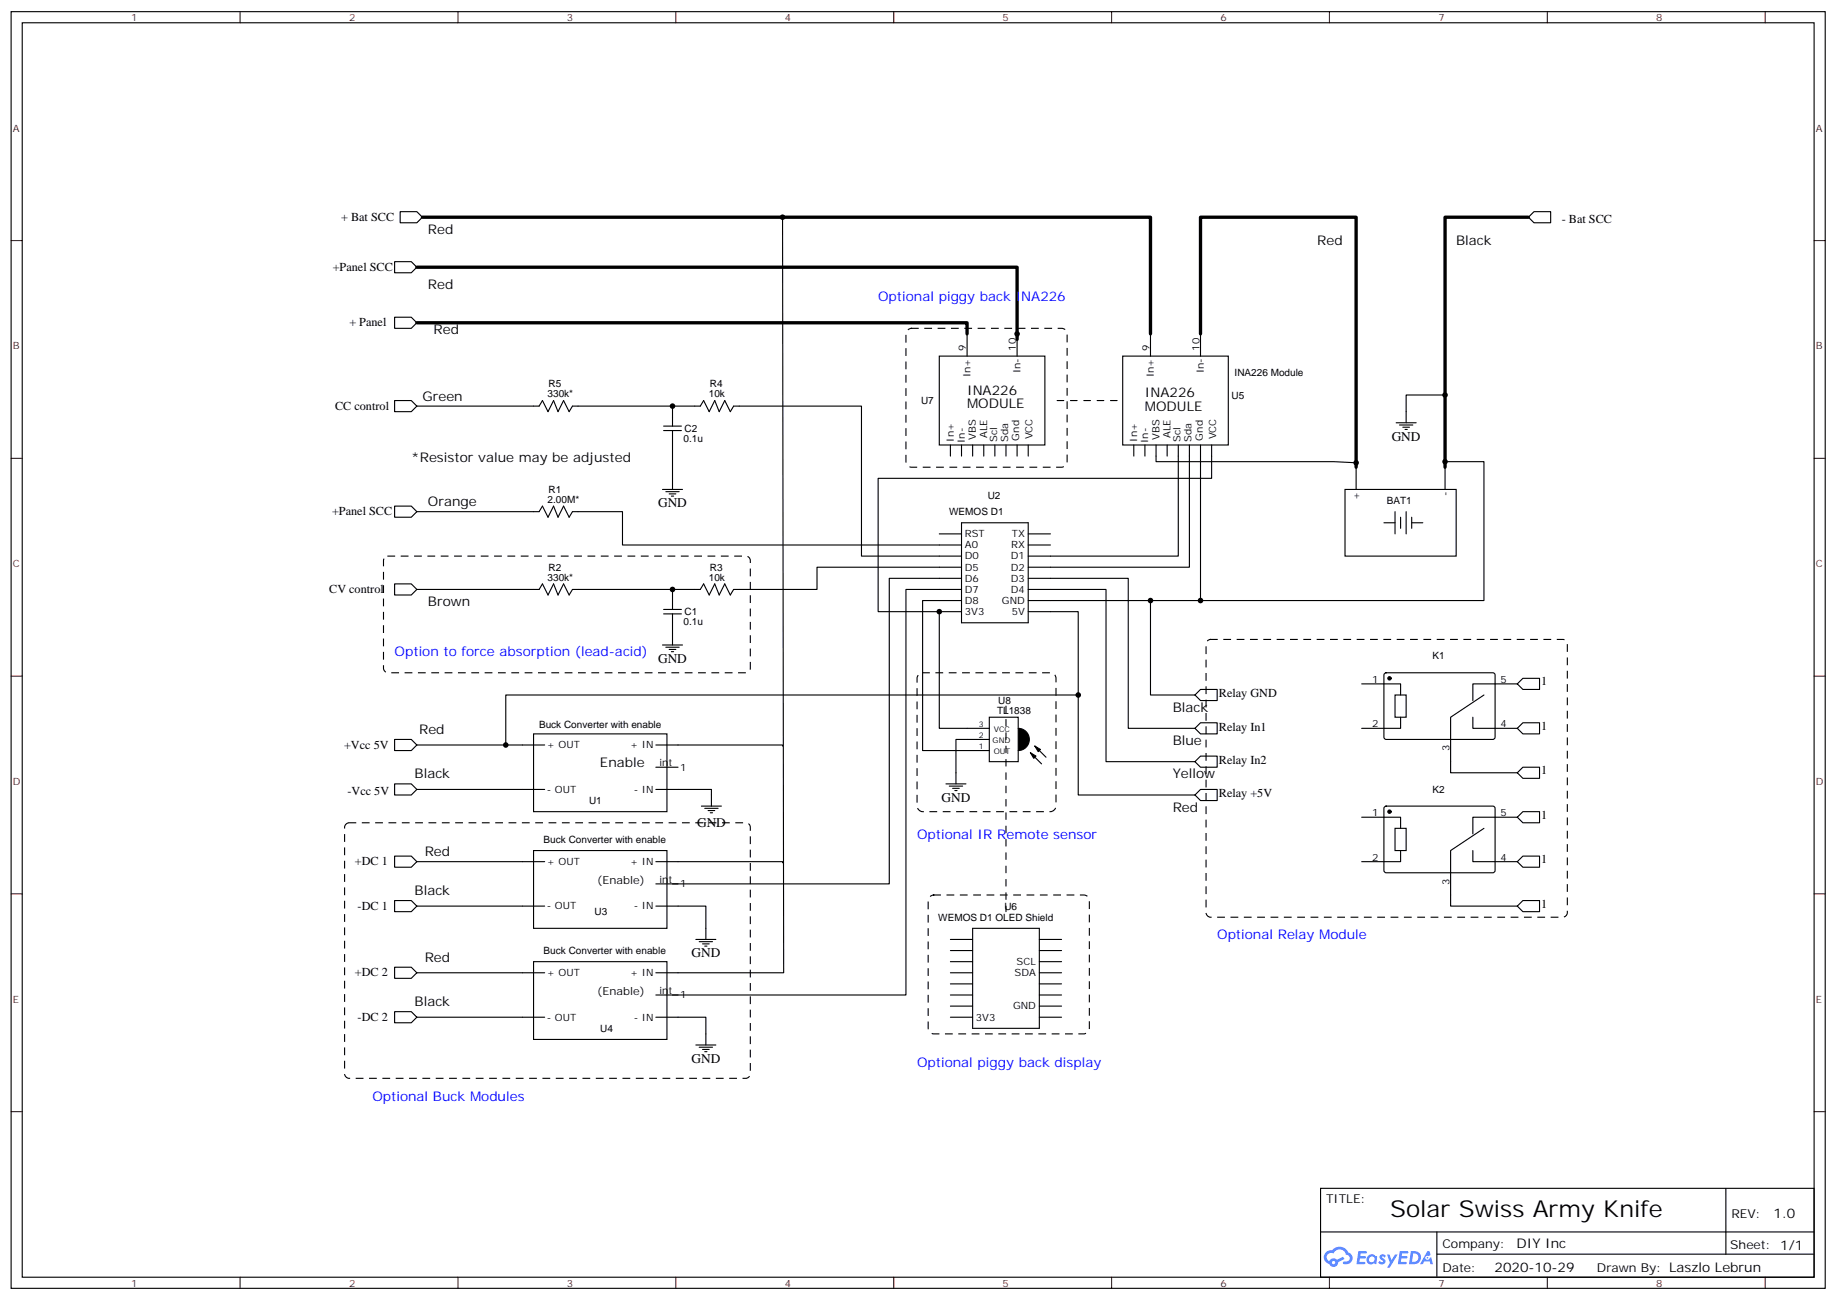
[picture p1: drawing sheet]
<svg xmlns="http://www.w3.org/2000/svg" width="583mm" height="413mm" viewBox="0 0 583 413" stroke-linecap="round" stroke-linejoin="round" font-family="sans-serif">
<g fill="none" stroke="#870000" stroke-width=".35">
<path d="M76.2 3.7v3.5M145.3 3.7v3.5M214.5 3.7v3.5M283.6 3.7v3.5M352.8 3.7v3.5M421.9 3.7v3.5M491.1 3.7v3.5M560.2 3.7v3.5M3.5 76.4h3.6M575.7 76.4h3.6M3.5 145.5h3.6M575.7 145.5h3.6"/>
<path d="M3.5 214.7h3.6M575.7 214.7h3.6M3.5 283.8h3.6M575.7 283.8h3.6M3.5 353h3.6M575.7 353h3.6M76.2 405.5v3.5M145.3 405.5v3.5M214.5 405.5v3.5M283.6 405.5v3.5M352.8 405.5v3.5M421.9 405.5v3.5"/>
<path d="M491.1 405.5v3.5M560.2 405.5v3.5"/>
</g>
<path d="M3.5 3.7h575.8v405.3h-575.8zM7.1 7.2h568.6v398.3h-568.6zM419.1 377.3h156.6v28.2h-156.6zM547.7 377.3v20.9M419.1 391.1h156.5M456 398.2h119.6M456 391.1v14.2" fill="none" stroke="#000" stroke-width=".35"/>
<g fill="#5487ff">
<path d="M438.1 398.5a1.22 1.22 0 0 1 1.7 .2l-.4 .6a.47 .47 0 0 0-.3-.4 .47 .47 0 0 0-.5 .2l.1 .2a1.14 1.14 0 0 1 .8 1.8 1.14 1.14 0 0 1-1.9 0l-.2-.2 .5-.6 .7 .5a.29 .29 0 0 0 .3-.3 .29 .29 0 0 0-.2-.3 1.04 1.04 0 0 1-.6-1.7z"/>
<path d="M431.1 397.2h2.3l.4 .2-.2 .5-1.8 .1-.1 .8h1.5l.3 .4-.3 .4h-1.6l-.2 1.1h1.7l.2 .3-.2 .3-2.6 .1z"/>
<path d="M444.2 397.2l2.7 .2-.1 .5-1.8 .1-.2 .8h1.6l.3 .4-.4 .4h-1.6l-.1 1.1h1.7l.2 .3-.2 .3-2.7 .1z"/>
<path d="M453 397.2h.7l.3 1.3-.6 .3a.69 .69 0 0 0-1 .3 .69 .69 0 0 0 .4 .9 .69 .69 0 0 0 .9-.6l.5-.2 .6 2.2h-.8l-.3-.9h-1.7l-.5 .9h-.8z"/>
<path d="M440.2 398.3h.8l.6 1.8 1.1-1.8h.9l-2.6 4.2h-.8l.9-1.5z"/>
<path d="M447.8 397.2l-.6 4.2h1.3a2.11 2.11 0 0 0 2.5-2.1 2.11 2.11 0 0 0-2.5-2.1zM448.5 398a1.43 1.43 0 0 1 1.6 1.6 1.43 1.43 0 0 1-2 1.1z"/>
<path d="M434.1 398.8a1.54 1.54 0 0 0-.1 2.2 1.54 1.54 0 0 0 2.1 .1l.7 .3 .3-2.3-.6-.3a1.49 1.49 0 0 0-2.4 0zM434.3 399.8a.95 .95 0 0 1 1.9 0 .95 .95 0 0 1-1.9 0z"/>
<path d="M420.8 397.6a2.18 2.18 0 0 0 1.1 3.7 1.44 1.44 0 0 0 1.6 .9 1.44 1.44 0 0 0 1.2-1.4l2-1.1-.5-.7-1.9 1a1.47 1.47 0 0 0-2.4 .4 1.39 1.39 0 0 1-.7-1.9 1.39 1.39 0 0 1 2-.5 2.12 2.12 0 0 1 2.2-1.3 2.12 2.12 0 0 1 1.9 1.7 1.14 1.14 0 0 1 1 1.4 1.14 1.14 0 0 1-1.6 .7 .43 .43 0 0 0-.5 .4 .43 .43 0 0 0 .4 .5 1.98 1.98 0 0 0 2.5-1.2 1.98 1.98 0 0 0-1.2-2.6 3.1 3.1 0 0 0-5.3-.6l-.9 .1zM422.7 400.9a.55 .55 0 0 1 1.1 0 .55 .55 0 0 1-1.1 0z"/>
<circle cx="453" cy="399.3" r=".26"/>
</g>
<g fill="none" stroke="#000" stroke-width=".35">
<path d="M127 67.2h5.3l1.8 1.8-1.8 1.7h-5.3zM248.4 69l.3 239.9h-40.6M485.1 69l1.7-1.8h5.3v3.5h-5.3zM125.2 83.1h5.3l1.8 1.7-1.8 1.8h-5.3zM125.2 100.7h5.3l1.8 1.8-1.8 1.7h-5.3zM298.1 113.1h33.5v28.2h-33.5zM306.9 106v7.1M322.8 106v7.1M356.3 113.1h33.5v28.2h-33.5zM365.1 106v7.1M381 106v7.1M125.2 127.2h5.3l1.8 1.7-1.8 1.8h-5.3z"/>
<path d="M132.3 128.9h38.8l1.1-1.7 1.7 3.5 1.8-3.5 1.4 3.5 1.8-3.5 1.7 3.5 1.1-1.8h40.5l1.1-1.7 1.8 3.5 1.7-3.5 1.4 3.5 1.8-3.5 1.8 3.5 1-1.8h40.6v47.7h31.8M210.6 136.7h5.7M210.6 135.3h5.7M213.4 128.9v6.4M213.4 136.7v18.7M443.1 134.2h6.3M444.1 134.9h4.3M445.2 135.6h2.1M445.9 136.3h.7M458.6 125.4h-12.3v8.8M210.3 155.4h6.3M211.3 156.1h4.2"/>
<path d="M212.4 156.8h2.1M213.1 157.5h.7M301.6 141.3v3.5M305.2 141.3v3.5M308.7 141.3v3.5M312.2 141.3v3.5M315.7 141.3v3.5M319.3 141.3v3.5M322.8 141.3v3.5M326.3 141.3v3.5M359.8 141.3v3.5M363.4 141.3v3.5"/>
<path d="M366.9 141.3v5.3h56.4l7.1 .3M370.4 141.3v3.5M373.9 141.3v35.3h-47.6M377.5 141.3v38.8h-51.2M381 141.3v49.4M384.5 141.3v10.6h-105.8v42.3h19.4M426.9 155.4h35.2v21.2h-35.2zM430.4 148.3v7.1M458.6 146.6h12.4v44.1h-144.7M458.6 148.3v7.1M125.2 160.7h5.3l1.8 1.8-1.8 1.7h-5.3zM132.3 162.5h38.8l1.1-1.8 1.7 3.5 1.8-3.5 1.4 3.5 1.8-3.5 1.7 3.5 1.1-1.7h15.9v10.5h107.6"/>
<path d="M298.1 169.5h7.1M305.2 166h21.1v31.7h-21.1zM326.3 173h7.1M326.3 169.5h7.1M439.2 166h3.5M442.7 162.5v7M444.5 164.2v3.5M446.3 162.5v7M448 166h3.6M448 164.2v3.5M125.2 185.4h5.3l1.8 1.7-1.8 1.8h-5.3zM210.6 194.9h5.7"/>
<path d="M210.6 193.5h5.7M213.4 187.1v6.4M213.4 194.9v9.9M298.1 194.2v37h15.9M298.1 194.2h7.1M305.2 180.1h-45.9v7h-26.5l-1 1.8-1.8-3.5-1.8 3.5-1.4-3.5-1.7 3.5-1.8-3.5-1.1 1.7h-40.5l-1.1 1.8-1.7-3.5-1.8 3.5-1.4-3.5-1.8 3.5-1.7-3.5-1.1 1.7h-38.8M305.2 183.6h-23v97h-68.8M305.2 187.1h-17.7v128.8h-74.1M305.2 190.7h-12.4v47.6h21.2M326.3 187.1h24.7v54.7h28.2M326.3 183.6h31.8v47.6h21.1M326.3 194.2h15.9v26.5h-181.7v15.8"/>
<path d="M365.1 190.7v30h14.1M210.3 204.8h6.3M211.3 205.5h4.2M212.4 206.2h2.1M213.1 206.9h.7M432.2 217.1h12.3v3.6M439.4 213.8l.5-.2 34.2 .1 .4 .6-.1 20-.6 .5-34.2-.1-.4-.6v-19.8zM481.5 217.1h-14.1v5.3M481.5 217.1l1.8-1.7h5.3v3.5h-5.3zM125.2 234.8h5.3l1.8 1.7-1.8 1.8h-5.3zM132.3 236.5h40.6M169.3 233h42.4v24.7h-42.4z"/>
<path d="M208.1 236.5h40.3v.4M314 227.7h9.1v14.1h-9.1zM314 234.8h-10.6v14.1M327 239l3.6 3.5M328.4 236.9l3.6 3.5M342.2 220.7v31.7h37M379.2 231.2l1.8-1.7h5.3v3.5h-5.3zM379.2 220.7l1.8-1.8h5.3v3.5h-5.3zM442.7 220.7h3.6v7h-3.6zM444.5 227.7v3.5h-12.3M467.4 227.7v3.5h14.1M471 220.7l-10.6 7v17.7h21.1"/>
<path d="M481.5 231.2l1.8-1.7h5.3v3.5h-5.3zM125.2 248.9h5.3l1.8 1.7-1.8 1.8h-5.3zM132.3 250.6h40.6M208.1 250.6h17.7v5.3M208.1 243.6h7.1M222.6 255.9h6.4M223.7 256.6h4.2M224.7 257.4h2.1M225.4 258.1h.7M300.2 248.9h6.4M301.3 249.6h4.2M302.3 250.3h2.1"/>
<path d="M303 251h.7M379.2 241.8l1.8-1.7h5.3v3.5h-5.3zM379.2 252.4l1.8-1.8h5.3v3.6h-5.3zM432.2 259.5h12.3v3.5M439.4 256.1l.5-.2 34.2 .1 .4 .6-.1 20.1-.6 .4-34.2-.1-.4-.6v-19.8zM481.5 259.5h-14.1v5.3M481.5 245.4l1.8-1.8h5.3v3.5h-5.3zM481.5 259.5l1.8-1.8h5.3v3.5h-5.3zM125.2 271.8h5.3l1.8 1.8-1.8 1.7h-5.3zM132.3 273.6h40.6M169.3 270.1h42.4v24.6h-42.4zM208.1 273.6h40.3v.3"/>
<path d="M442.7 263h3.6v7.1h-3.6zM444.5 270.1v3.5h-12.3M467.4 270.1v3.5h14.1M471 263l-10.6 7.1v17.6h21.1M483.3 271.8h5.3v3.5h-5.3l-1.8-1.7zM125.2 285.9h5.3l1.8 1.8-1.8 1.8h-5.3zM132.3 287.7h40.6M208.1 287.7h15.9v10.6M208.1 280.6h7.1M220.8 298.3h6.4M221.9 299h4.2M223 299.7h2.1"/>
<path d="M301.6 298.3h7.1M308.7 294.7h21.1v31.8h-21.1zM329.8 298.3h7.1M483.3 285.9h5.3v3.6h-5.3l-1.8-1.8zM125.2 307.1h5.3l1.8 1.8-1.8 1.7h-5.3zM132.3 308.9h40.6M169.3 305.3h42.4v24.7h-42.4zM208.1 315.9h7.1M223.7 300.4h.7M301.6 308.9h7.1M301.6 315.9h7.1M301.6 319.4h7.1"/>
<path d="M301.6 305.3h7.1M301.6 301.8h7.1M301.6 312.4h7.1M329.8 308.9h7.1M329.8 315.9h7.1M329.8 319.4h7.1M329.8 305.3h7.1M329.8 301.8h7.1M329.8 312.4h7.1M125.2 321.2h5.3l1.8 1.8-1.8 1.7h-5.3zM132.3 323h40.6M208.1 323h15.9v8.8"/>
<path d="M220.8 331.8h6.4M221.9 332.5h4.2M223 333.2h2.1M223.7 333.9h.7M301.6 323h7.1M329.8 323h7.1"/>
</g>
<path d="M134.1 69h231v37M485.1 69h-26.5v79.3M132.3 84.8h190.5v23M132.3 102.5h174.6v3.5M381 106v-37h49.4v79.3" fill="none" stroke="#000" stroke-width="1.1"/>
<path d="M289.3 104.2h47.6l1.2 .6 .6 1.2v40.6l-.6 1.2-1.2 .5h-47.6l-1.3-.5-.5-1.2v-40.6l.6-1.2 1.2-.6M354.5 127.2h-19.4M123.1 176.6h113.6a1.41 1.41 0 0 1 1.4 1.4v34.2a1.51 1.51 0 0 1-1.4 1.4h-113.6a1.51 1.51 0 0 1-1.4-1.4v-34.2a1.51 1.51 0 0 1 1.4-1.4M292.8 213.6h40.6l1.2 .5 .5 1.3v40.5l-.5 1.3-1.2 .5h-40.6l-1.2-.6-.6-1.2v-40.5l.6-1.3 1.2-.5M384.2 203h111.8a1.41 1.41 0 0 1 1.4 1.4v85.4a1.51 1.51 0 0 1-1.4 1.4h-111.8a1.51 1.51 0 0 1-1.4-1.4v-85.4a1.51 1.51 0 0 1 1.4-1.4M319.3 224.2v65.3M110.8 261.2h125.9a1.41 1.41 0 0 1 1.4 1.4v78.4a1.51 1.51 0 0 1-1.4 1.4h-125.9a1.51 1.51 0 0 1-1.4-1.4v-78.4a1.51 1.51 0 0 1 1.4-1.4M296.3 284.2h47.7l1.2 .5 .5 1.2v40.6l-.6 1.2-1.1 .6h-47.7l-1.2-.6-.5-1.2v-40.6l.6-1.2 1.1-.5" fill="none" stroke="#000" stroke-width=".35" stroke-dasharray="2.1 2.1"/>
<g fill="#000" stroke="#000" stroke-width=".35">
<path d="M323.1 231.2a3.5 3.5 0 0 1 3.6 3.6 3.5 3.5 0 0 1-3.6 3.5zM327 239l1.8 1.1-.7 .7zM328.4 236.9l1.8 1-.7 .8z"/>
<circle cx="441" cy="215.4" r=".53"/>
<circle cx="441" cy="257.7" r=".53"/>
</g>
<g fill="#000">
<circle cx="248.4" cy="69" r=".88"/>
<circle cx="322.8" cy="106" r=".88"/>
<circle cx="213.4" cy="128.9" r=".88"/>
<circle cx="458.6" cy="125.4" r=".88"/>
<circle cx="430.4" cy="146.9" r=".88"/>
<circle cx="458.6" cy="146.6" r=".88"/>
<circle cx="213.4" cy="187.1" r=".88"/>
<circle cx="298.1" cy="194.2" r=".88"/>
<circle cx="365.1" cy="190.7" r=".88"/>
<circle cx="381" cy="190.7" r=".88"/>
<circle cx="160.5" cy="236.5" r=".88"/>
<circle cx="342.2" cy="220.7" r=".88"/>
</g>
<text font-size="7.4" x="441.2" y="386.3">Solar Swiss Army Knife</text>
<g font-size="4.2">
<text x="135.8" y="74.3">Red</text>
<text x="418" y="77.8">Red</text>
<text x="462.1" y="77.8">Black</text>
<text x="135.8" y="91.9">Red</text>
<text x="137.6" y="106">Red</text>
<text x="306.9" y="125.4">INA226</text>
<text x="134.1" y="127.2">Green</text>
<text x="306.9" y="129.6">MODULE</text>
<text x="363.4" y="126.2">INA226</text>
<text x="363.4" y="130.4">MODULE</text>
<text x="441.7" y="139.9">GND</text>
<text x="130.5" y="146.6">*Resistor value may be adjusted</text>
<text x="135.8" y="160.7">Orange</text>
<text x="208.8" y="161">GND</text>
<text x="135.8" y="192.4">Brown</text>
<text x="208.8" y="210.4">GND</text>
<text x="372.2" y="226">Black</text>
<text x="133" y="233">Red</text>
<text x="372.2" y="236.5">Blue</text>
<text x="190.4" y="243.6">Enable</text>
<text x="131.6" y="247.1">Black</text>
<text x="372.2" y="247.1">Yellow</text>
<text x="298.8" y="254.5">GND</text>
<text x="372.2" y="257.7">Red</text>
<text x="221.2" y="262.7">GND</text>
<text x="134.8" y="271.8">Red</text>
<text x="131.6" y="284.2">Black</text>
<text x="134.8" y="305.3">Red</text>
<text x="219.5" y="303.9">GND</text>
<text x="131.6" y="319.4">Black</text>
<text x="219.5" y="337.4">GND</text>
<text x="562.9" y="386.6">1.0</text>
<text x="481.3" y="396.1">DIY Inc</text>
<text x="474.4" y="403.9">2020-10-29</text>
</g>
<g font-size="4.2" fill="#00f">
<text x="278.7" y="95.4">Optional piggy back INA226</text>
<text x="125.2" y="208.3">Option to force absorption (lead-acid)</text>
<text x="291" y="266.5">Optional IR Remote sensor</text>
<text x="386.3" y="298.3">Optional Relay Module</text>
<text x="291" y="338.8">Optional piggy back display</text>
<text x="118.2" y="349.4">Optional Buck Modules</text>
</g>
<g font-size="3.9">
<text x="108.2" y="70.1">+ Bat SCC</text>
<text x="495.7" y="70.7">- Bat SCC</text>
<text x="105.6" y="86">+Panel SCC</text>
<text x="110.9" y="103.6">+ Panel</text>
<text x="106.3" y="130.1">CC control</text>
<text x="105.4" y="163.6">+Panel SCC</text>
<text x="104.5" y="188.3">CV control</text>
<text x="386.8" y="221.4">Relay GND</text>
<text x="489.1" y="217.6">1</text>
<text x="386.8" y="232">Relay In1</text>
<text x="489.1" y="231.7">1</text>
<text x="109.2" y="237.7">+Vcc 5V</text>
<text x="386.8" y="242.6">Relay In2</text>
<text x="489.1" y="245.9">1</text>
<text x="110.3" y="252.4">-Vcc 5V</text>
<text x="386.8" y="253.2">Relay +5V</text>
<text x="489.1" y="260">1</text>
<text x="112.6" y="274.7">+DC 1</text>
<text x="489.1" y="274.1">1</text>
<text x="113.5" y="288.8">-DC 1</text>
<text x="489.1" y="288.2">1</text>
<text x="112.6" y="310">+DC 2</text>
<text x="113.5" y="324.1">-DC 2</text>
<text x="420.9" y="381.9">TITLE:</text>
<text x="549.5" y="386.6">REV:</text>
<text x="457.8" y="396.1">Company:</text>
<text x="549.1" y="396.7">Sheet: 1/1</text>
<text x="457.8" y="403.8">Date:</text>
<text x="506.8" y="403.8">Drawn By: Laszlo Lebrun</text>
</g>
<g font-size="3.5">
<text x="189.6" y="280.6">(Enable)</text>
<text x="189.6" y="315.9">(Enable)</text>
</g>
<g font-size="3.2" fill="#800">
<text x="41.6" y="6.7">1</text>
<text x="110.8" y="6.7">2</text>
<text x="179.9" y="6.7">3</text>
<text x="249.1" y="6.7">4</text>
<text x="318.2" y="6.7">5</text>
<text x="387.3" y="6.7">6</text>
<text x="456.5" y="6.7">7</text>
<text x="525.6" y="6.7">8</text>
<text x="4.1" y="41.8">A</text>
<text x="576.3" y="41.8">A</text>
<text x="4.1" y="110.9">B</text>
<text x="576.3" y="110.9">B</text>
<text x="4.1" y="180.1">C</text>
<text x="576.3" y="180.1">C</text>
<text x="4.1" y="249.2">D</text>
<text x="576.3" y="249.2">D</text>
<text x="4.1" y="318.4">E</text>
<text x="576.3" y="318.4">E</text>
<text x="41.6" y="408.5">1</text>
<text x="110.8" y="408.5">2</text>
<text x="179.9" y="408.5">3</text>
<text x="249.1" y="408.5">4</text>
<text x="318.2" y="408.5">5</text>
<text x="387.3" y="408.5">6</text>
<text x="456.5" y="408.5">7</text>
<text x="525.6" y="408.5">8</text>
</g>
<g font-size="3.2">
<text x="306.6" y="111.3" transform="rotate(-90 306.6 111.3)">9</text>
<text x="322.4" y="111.3" transform="rotate(-90 322.4 111.3)">10</text>
<text x="364.8" y="111.3" transform="rotate(-90 364.8 111.3)">9</text>
<text x="380.6" y="111.3" transform="rotate(-90 380.6 111.3)">10</text>
<text x="308" y="119.7" transform="rotate(-90 308 119.7)">In+</text>
<text x="323.8" y="118.6" transform="rotate(-90 323.8 118.6)">In-</text>
<text x="366.2" y="119.7" transform="rotate(-90 366.2 119.7)">In+</text>
<text x="382.1" y="118.6" transform="rotate(-90 382.1 118.6)">In-</text>
<text x="391.8" y="119.5">INA226 Module</text>
<text x="174.1" y="123">R5</text>
<text x="225.3" y="123">R4</text>
<text x="173.8" y="126.1">330k*</text>
<text x="225" y="126.1">10k</text>
<text x="292.3" y="128.3">U7</text>
<text x="390.8" y="126.5">U5</text>
<text x="217.3" y="137.1">C2</text>
<text x="217" y="140.2">0.1u</text>
<text x="302.7" y="140.2" transform="rotate(-90 302.7 140.2)">In+</text>
<text x="306.2" y="140.6" transform="rotate(-90 306.2 140.6)">In-</text>
<text x="309.7" y="139.7" transform="rotate(-90 309.7 139.7)">VBS</text>
<text x="313.3" y="139.1" transform="rotate(-90 313.3 139.1)">ALE</text>
<text x="316.4" y="140.2" transform="rotate(-90 316.4 140.2)">Scl</text>
<text x="320" y="140.2" transform="rotate(-90 320 140.2)">Sda</text>
<text x="323.5" y="139.9" transform="rotate(-90 323.5 139.9)">Gnd</text>
<text x="327.7" y="139.5" transform="rotate(-90 327.7 139.5)">VCC</text>
<text x="360.9" y="140.2" transform="rotate(-90 360.9 140.2)">In+</text>
<text x="364.4" y="140.6" transform="rotate(-90 364.4 140.6)">In-</text>
<text x="367.9" y="139.7" transform="rotate(-90 367.9 139.7)">VBS</text>
<text x="371.5" y="139.1" transform="rotate(-90 371.5 139.1)">ALE</text>
<text x="374.6" y="140.2" transform="rotate(-90 374.6 140.2)">Scl</text>
<text x="378.2" y="140.2" transform="rotate(-90 378.2 140.2)">Sda</text>
<text x="381.7" y="139.9" transform="rotate(-90 381.7 139.9)">Gnd</text>
<text x="385.9" y="139.5" transform="rotate(-90 385.9 139.5)">VCC</text>
<text x="173.8" y="159.6">2.00M*</text>
<text x="174.1" y="156.5">R1</text>
<text x="313.5" y="158.3">U2</text>
<text x="431.4" y="158.7" transform="rotate(-90 431.4 158.7)">+</text>
<text x="440.1" y="160.1">BAT1</text>
<text x="459.7" y="157.5" transform="rotate(-90 459.7 157.5)">-</text>
<text x="301.2" y="163.6">WEMOS D1</text>
<text x="306.2" y="170.6">RST</text>
<text x="321.1" y="170.6">TX</text>
<text x="306.2" y="177.6">D0</text>
<text x="306.2" y="174.1">A0</text>
<text x="320.8" y="177.6">D1</text>
<text x="320.9" y="174.1">RX</text>
<text x="173.8" y="184.3">330k*</text>
<text x="174.1" y="181.2">R2</text>
<text x="225" y="184.3">10k</text>
<text x="225.3" y="181.2">R3</text>
<text x="306.2" y="184.7">D6</text>
<text x="306.2" y="181.2">D5</text>
<text x="320.8" y="184.7">D3</text>
<text x="320.8" y="181.2">D2</text>
<text x="306.2" y="191.7">D8</text>
<text x="306.2" y="188.2">D7</text>
<text x="318" y="191.7">GND</text>
<text x="320.8" y="188.2">D4</text>
<text x="217.3" y="195.3">C1</text>
<text x="306.2" y="195.3">3V3</text>
<text x="321.1" y="195.3">5V</text>
<text x="217" y="198.5">0.1u</text>
<text x="454.6" y="209.4">K1</text>
<text x="435.4" y="216.8">1</text>
<text x="476.2" y="216.8">5</text>
<text x="316.4" y="226.7">TL1838</text>
<text x="316.8" y="223.5">U8</text>
<text x="171.1" y="231.2">Buck Converter with enable</text>
<text x="435.4" y="230.9">2</text>
<text x="476.2" y="230.9">4</text>
<text x="173.6" y="237.6">+ OUT</text>
<text x="200" y="237.6">+ IN</text>
<text x="460" y="238.6" transform="rotate(-90 460 238.6)">3</text>
<text x="209.3" y="243.2">int</text>
<text x="215.9" y="244.7">1</text>
<text x="173.6" y="251.7">- OUT</text>
<text x="201.2" y="251.7">- IN</text>
<text x="454.6" y="251.7">K2</text>
<text x="186.9" y="255.3">U1</text>
<text x="435.4" y="259.1">1</text>
<text x="476.2" y="259.1">5</text>
<text x="172.5" y="267.7">Buck Converter with enable</text>
<text x="173.6" y="274.6">+ OUT</text>
<text x="200" y="274.6">+ IN</text>
<text x="435.4" y="273.2">2</text>
<text x="476.2" y="273.2">4</text>
<text x="209.3" y="280.3">int</text>
<text x="215.9" y="281.7">1</text>
<text x="460" y="280.9" transform="rotate(-90 460 280.9)">3</text>
<text x="173.6" y="288.7">- OUT</text>
<text x="188.7" y="290.6">U3</text>
<text x="201.2" y="288.7">- IN</text>
<text x="297.8" y="292.4">WEMOS D1 OLED Shield</text>
<text x="318.8" y="288.8">U6</text>
<text x="172.5" y="302.9">Buck Converter with enable</text>
<text x="173.6" y="309.9">+ OUT</text>
<text x="200" y="309.9">+ IN</text>
<text x="322" y="309.9">SDA</text>
<text x="322.6" y="306.4">SCL</text>
<text x="209.3" y="315.6">int</text>
<text x="215.9" y="317">1</text>
<text x="321.5" y="320.5">GND</text>
<text x="173.6" y="324">- OUT</text>
<text x="190.5" y="327.6">U4</text>
<text x="201.2" y="324">- IN</text>
<text x="309.7" y="324">3V3</text>
</g>
<g font-size="2.5">
<text x="310.6" y="230.9">3</text>
<text x="315.4" y="232.3">VCC</text>
<text x="310.6" y="237.9">1</text>
<text x="310.6" y="234.4">2</text>
<text x="315" y="235.8">GND</text>
<text x="315.4" y="239.4">OUT</text>
</g>
</svg>
